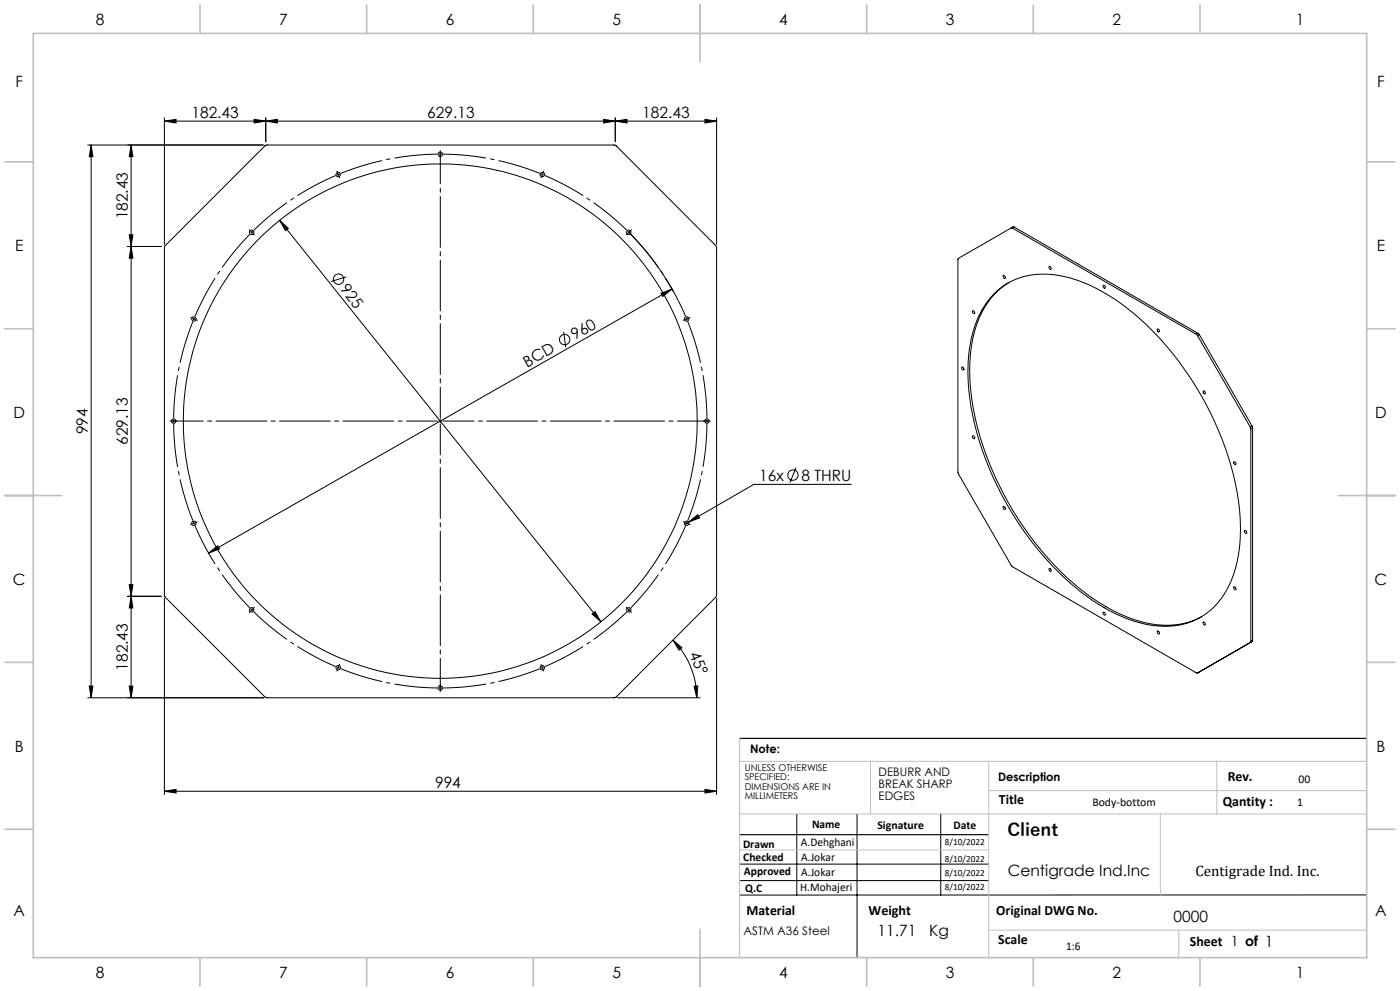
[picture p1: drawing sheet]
<svg xmlns="http://www.w3.org/2000/svg" width="420mm" height="297mm" viewBox="0 0 420 297" stroke-linecap="round" stroke-linejoin="round" font-family="sans-serif">
<g fill="none" stroke="#000" stroke-width=".3">
<path d="M49.3 36.3l3.5-.5v1.1zM49.3 35.3v38M49.3 36.3h165.7M76.2 35.8l3.5 .5-3.5 .6zM79.7 35.3v7.2M79.7 36.3l3.5-.5v1.1zM181.1 35.8l3.5 .5-3.5 .6zM184.6 36.3l3.5-.5v1.1zM184.6 35.3v7.2M211.5 35.8l3.5 .5-3.5 .6zM215 35.3v38M26.3 43.5h52.8"/>
<path d="M27.3 43.5l.6 3.5h-1.1zM27.3 43.5v165.6M39.3 43.5l.6 3.5h-1.1zM39.3 43.5v165.6M79.5 43.7l.5-.2h104.5l30.4 30.3 .1 104.7-30.2 30.4-.4 .2h-104.5l-30.5-30.3v-104.8zM101.3 51.9l.2 .4M101.5 52.3l-.4 .2M101.5 52.3l.1 .4M101.8 52.1l-.3 .2M38.3 73.9h10M38.8 70.4h1.1l-.6 3.5zM39.3 73.9l.6 3.5h-1.1z"/>
<path d="M83.9 66l2.6 2.4-.8 .7zM83.9 66l96.4 120.4M188.6 69.6a80.2 80.2 0 0 1 13.5 17.9M303.4 68.3l-16 9.4 .1 64.3 16.1 27.8 55.4 31.9h.3M303.4 68.3l.3 .1M303.7 68.4l55.2 31.8M304.2 68h-.3l-.5 .3M304.2 68l-.5 .4M304.2 68l55.2 31.9M314.7 79.9l.4 .1a.38 .38 0 0 1 .3 .4 .38 .38 0 0 1-.3 .3l-.4-.4zM103.9 83l-4.6 1.4M169.1 99.4l.6 4.7"/>
<path d="M198.3 87.9l3.3-1.3-2.8 2.3zM201.6 86.6l-139.1 79.2M291.7 93.2h.4a.37 .37 0 0 1 .4 .4 .37 .37 0 0 1-.4 .3zM298.3 87.9a21.6 21.6 0 0 1 20.8-5.1 54.8 54.8 0 0 1 25.4 15.1 93.8 93.8 0 0 1 27.4 55.3 41 41 0 0 1-4.2 24.1 20.8 20.8 0 0 1-22.1 10.1 49.6 49.6 0 0 1-24.4-12.5 94.7 94.7 0 0 1-30.3-55.5 44.5 44.5 0 0 1 2.9-25 24 24 0 0 1 4.5-6.5zM301 82.5l.3 .1a.4 .4 0 0 1 .3 .4 .4 .4 0 0 1-.3 .4l-.3-.4zM302.6 84.7a25 25 0 0 0-10.9 17.7 66.6 66.6 0 0 0 4.7 35.4 92.5 92.5 0 0 0 30.9 41.2 41.1 41.1 0 0 0 22.9 8.4 20.7 20.7 0 0 0 10.2-2.5M330.9 85.5a.44 .44 0 0 1 .6 .3 .44 .44 0 0 1-.2 .6zM347.2 98.6l.5 .2a.32 .32 0 0 1 .2 .4 .32 .32 0 0 1-.4 .2zM359.4 99.9l.4 .4M359.4 99.9l-.5 .3M288.6 110l.4 .1a.41 .41 0 0 1 .2 .6 .41 .41 0 0 1-.5 .2 .41 .41 0 0 1-.2-.6zM358.9 100.2l.4 .4"/>
<path d="M359.3 100.6l15.8 27.4M359.8 100.3l-.5 .3M359.8 100.3l15.8 27.4M361 117.2l.5 .2a.33 .33 0 0 1 .1 .4 .33 .33 0 0 1-.3 .2l-.3-.2zM291.8 130.6a.46 .46 0 0 1 .5 .3 .46 .46 0 0 1-.2 .6l-.4-.4zM370.2 138.4l.4 .1a.34 .34 0 0 1 .2 .4 .34 .34 0 0 1-.3 .3l-.3-.3zM375.1 128l.1 .5M375.2 128.5v63.7M375.6 127.7l.2 .5M375.6 127.7l-.5 .3M375.8 128.2l-.6 .3M375.8 128.2v63.7"/>
<path d="M206.6 156.5l2.7-2.2 .6 .9zM206.6 156.5l-1.2 .7M238.8 140.2l-1.8 4.4M255.4 145.2h-29.2l-19.6 11.3M301 151.9h.3a.43 .43 0 0 1 .3 .4 .43 .43 0 0 1-.3 .4l-.4-.5zM373.5 159l.3 .1a.43 .43 0 0 1 .3 .4 .43 .43 0 0 1-.3 .4l-.4-.4zM38.3 178.7h10M38.8 175.2h1.1l-.6 3.5zM39.3 178.7l.6 3.5h-1.1zM49.3 179.3v58.8M62.5 165.8l2.8-2.2 .6 .9zM215 179.3v58.8"/>
<path d="M314.7 170.5a.46 .46 0 0 1 .6 .2 .46 .46 0 0 1-.2 .6l-.4-.3zM370.2 175.9l.4 .1a.38 .38 0 0 1 .2 .4 .38 .38 0 0 1-.3 .3l-.4-.4zM177.6 184l.9-.7 1.8 3.1zM201.9 191.8l2.7 2.3-.9 .7zM201.9 191.8a24.3 24.3 0 0 1 7.1 17.3M331 183.5l.4 .1a.41 .41 0 0 1 .2 .4 .41 .41 0 0 1-.3 .4l-.4-.5zM347.2 189.2h.4a.44 .44 0 0 1 .2 .4 .44 .44 0 0 1-.2 .4l-.4-.4zM361 186.4l.4 .2a.38 .38 0 0 1 .2 .4 .38 .38 0 0 1-.3 .3l-.4-.4zM375.1 192.6l-15.8 9.1M375.2 192.2l-.1 .4M375.6 192.3l-.5 .3M375.6 192.3l-16.3 9.4"/>
<path d="M375.8 191.9l-.2 .4M375.8 191.9l-.6 .3M26.3 209.1h52.8M26.8 205.6h1.1l-.6 3.5zM38.8 205.6h1.1l-.6 3.5zM185.2 209.1h24.8M208.2 205.7l1.1-.1-.3 3.5zM49.3 237.1l3.5-.5v1.1zM49.3 237.1h165.7M211.5 236.6l3.5 .5-3.5 .6zM221.9 259h74.7M239 243.9v24.3"/>
<path d="M257.1 243.9v43.1M282.2 243.9v24.3M221.9 263.9h74.7M410 268.2h-188.1"/>
<circle cx="101.4" cy="52.3" r=".66"/>
<circle cx="132.1" cy="46.2" r=".68"/>
<circle cx="162.7" cy="52.3" r=".66"/>
<circle cx="75.5" cy="69.7" r=".67"/>
<circle cx="188.6" cy="69.6" r=".68"/>
<circle cx="58.2" cy="95.6" r=".66"/>
<circle cx="101.6" cy="83.7" r="1.56"/>
<circle cx="206" cy="95.6" r=".67"/>
<circle cx="169.4" cy="101.8" r="1.55"/>
<circle cx="52.1" cy="126.2" r=".67"/>
<circle cx="132.1" cy="126.2" r="77.1"/>
<circle cx="212.1" cy="126.2" r=".67"/>
<circle cx="58.2" cy="156.8" r=".66"/>
<circle cx="206" cy="156.8" r=".67"/>
<circle cx="237.9" cy="142.4" r="1.56"/>
<circle cx="75.5" cy="182.8" r=".66"/>
<circle cx="188.7" cy="182.8" r=".67"/>
<circle cx="101.5" cy="200.1" r=".67"/>
<circle cx="132.1" cy="206.2" r=".68"/>
<circle cx="162.7" cy="200.1" r=".67"/>
</g>
<g fill="none" stroke="#000" stroke-width=".3" stroke-dasharray="15.2 1.3 1.3 1.3" stroke-linecap="butt">
<path d="M132.1 46.2h-.4M132.1 46.2h.4M162.7 52.3l-.4-.2M162.7 52.3l.4 .1M75.5 69.6l-.3 .3M75.5 69.6l.3-.3M188.7 69.6l-.3-.3M188.7 69.6l.3 .3M58.2 95.6l-.2 .4M58.2 95.6l.1-.4M206 95.6l-.2-.4M206 95.6l.2 .4"/>
<path d="M52.1 126.2v.4M52.1 126.2v-.4M212.1 126.2v-.4M212.1 126.2v.4M58.2 156.8l.1 .4M58.2 156.8l-.2-.4M206 156.8l.2-.4M206 156.8l-.2 .4M75.5 182.8l.3 .3M75.5 182.8l-.3-.3M188.7 182.8l.3-.3M188.7 182.8l-.3 .3"/>
<path d="M101.5 200.1l.4 .2M101.5 200.1l-.4-.2M132.1 206.2h.4M132.1 206.2h-.4M162.7 200.1l.4-.2M162.7 200.1l-.4 .2"/>
</g>
<g fill="none" stroke="#000" stroke-width=".3" stroke-dasharray="15.2 1.3 1.3 1.3" stroke-dashoffset="2.3" stroke-linecap="butt">
<path d="M100.7 52.6a80 80 0 0 0-24.6 16.4M131.3 46.2a80 80 0 0 0-29.1 5.8M161.9 52a80 80 0 0 0-29-5.8M74.9 70.2a80 80 0 0 0-16.4 24.6M188.1 69a80 80 0 0 0-24.6-16.4M57.9 96.3a80 80 0 0 0-5.8 29.1M205.7 94.8a80 80 0 0 0-16.5-24.6M52.1 127a80 80 0 0 0 5.8 29M212.1 125.4a80 80 0 0 0-5.8-29.1M58.5 157.6a80 80 0 0 0 16.4 24.6M206.3 156a80 80 0 0 0 5.8-29M76.1 183.3a80 80 0 0 0 24.6 16.5"/>
<path d="M163.5 199.8a80 80 0 0 0 24.6-16.5M189.2 182.2a80 80 0 0 0 16.5-24.6M102.2 200.4a80 80 0 0 0 29.1 5.8M132.9 206.2a80 80 0 0 0 29-5.8"/>
</g>
<g fill="none" stroke="#000" stroke-width=".3" stroke-dasharray="15.2 1.3 1.3 1.3">
<path d="M101.2 51.5l-.1-.2M101.8 53.1l.1 .2M132.1 46.2v-.4M132.1 46.2v.4M132.1 45.4v-.3M132.1 47v.3M162.4 53.1l-.1 .2M162.7 52.3l.2-.4M162.7 52.3l-.2 .4M163 51.5l.1-.2M74.9 69l-.1-.1M75.5 69.6l-.3-.3"/>
<path d="M75.5 69.6l.3 .3M76.1 70.2l.2 .2M188.1 70.2l-.2 .2M188.7 69.6l.3-.3M188.7 69.6l-.3 .3M189.2 69l.2-.1M57.4 95.3l-.2-.1M58.2 95.6l-.4-.2M58.2 95.6l.4 .1M59 95.9l.2 .1M205.2 95.9l-.2 .1M206 95.6l.4-.2"/>
<path d="M206 95.6l-.4 .1M206.8 95.3l.2-.1M51.3 126.2h-.3M52.1 126.2h-.4M52.1 126.2h.4M52.9 126.2h.3M132.1 126.2v-.4M132.1 126.2h-.4M132.1 126.2v.4M132.1 126.2h.4M211.3 126.2h-.3M212.1 126.2h.4"/>
<path d="M212.1 126.2h-.4M212.9 126.2h.3M57.4 157.1l-.2 .1M58.2 156.8l-.4 .2M58.2 156.8l.4-.2M59 156.5l.2-.1M205.2 156.5l-.2-.1M206 156.8l.4 .2M206 156.8l-.4-.2M206.8 157.1l.2 .1M74.9 183.3l-.1 .2M75.5 182.8l-.3 .3"/>
<path d="M75.5 182.8l.3-.3M76.1 182.2l.2-.2M101.8 199.3l.1-.2M162.4 199.3l-.1-.2M188.1 182.2l-.2-.2M188.7 182.8l.3 .3M188.7 182.8l-.3-.3M189.2 183.3l.2 .2M101.2 200.9l-.1 .2M101.5 200.1l-.2 .4M101.5 200.1l.1-.4M132.1 206.2v.4"/>
<path d="M132.1 206.2v-.4M132.1 207v.3M132.1 205.4v-.3M162.7 200.1l.2 .4M162.7 200.1l-.2-.4M163 200.9l.1 .2"/>
</g>
<path d="M131.3 126.2h-79.6M132.1 125.4v-79.6M132.1 127v79.6M132.9 126.2h79.6" fill="none" stroke="#000" stroke-width=".3" stroke-dasharray="15.2 1.3 1.3 1.3" stroke-dashoffset="5.9"/>
<path d="M221.9 221.3h188.1M221.9 250.2h74.7" fill="none" stroke="#000" stroke-width=".35"/>
<g fill="none" stroke="#c0c0c0" stroke-width=".3">
<path d="M80.2 43.5h-.5l-.3 .2M184.2 43.5l.7 .2M49.6 73.6l-.3 .3v.4M49.3 178.3v.4l.3 .3M221.9 228.2h188.1M261.2 228.2v15.7M296.6 228.2v58.8M296.6 237h113.4M365.1 228.2v15.7M221.9 243.9h188.1M221.9 254.7h74.7M348.1 243.9v24.3"/>
<path d="M296.6 278.8h113.4M353.6 278.8v8.2"/>
</g>
<path d="M221.9 221.3v65.7" fill="none" stroke="#c0c0c0" stroke-width=".35"/>
<g fill="none" stroke="#c0c0c0" stroke-width=".5">
<path d="M10 10h400v277h-400zM60 1.5v8.5M110 1.5v8.5M160 1.5v8.5M210 1.5v17M260 1.5v8.5M310 1.5v8.5M360 1.5v8.5M1.5 48.5h8.5M410 48.5h8.5M1.5 98.5h8.5M410 98.5h8.5"/>
<path d="M1.5 148.5h17M401.5 148.5h17M1.5 198.5h8.5M410 198.5h8.5M1.5 248.5h8.5M410 248.5h8.5M210 278.5v17M60 287v8.5M110 287v8.5M160 287v8.5M260 287v8.5M310 287v8.5"/>
<path d="M360 287v8.5"/>
</g>
<g fill="#000">
<path d="M76.2 35.8l3.5 .5-3.5 .6zM49.3 36.3l3.5-.5v1.1z"/>
<path d="M184.6 36.3l3.5-.5v1.1zM211.5 35.8l3.5 .5-3.5 .6z"/>
<path d="M181.1 35.8l3.5 .5-3.5 .6zM79.7 36.3l3.5-.5v1.1z"/>
<path d="M39.3 178.7l.6 3.5h-1.1zM38.8 205.6h1.1l-.6 3.5zM39.3 73.9l.6 3.5h-1.1zM38.8 175.2h1.1l-.6 3.5zM39.3 43.5l.6 3.5h-1.1zM38.8 70.4h1.1l-.6 3.5z"/>
<path d="M62.5 165.8l3.4-1.3-.6-.9zM198.3 87.9l.5 1 2.8-2.3z"/>
<path d="M177.6 184l2.7 2.4-1.8-3.1zM83.9 66l1.8 3.1 .8-.7z"/>
<path d="M26.8 205.6h1.1l-.6 3.5zM27.3 43.5l.6 3.5h-1.1z"/>
<path d="M208.2 205.7l1.1-.1-.3 3.5zM201.9 191.8l2.7 2.3-.9 .7z"/>
<path d="M49.3 237.1l3.5-.5v1.1zM211.5 236.6l3.5 .5-3.5 .6zM206.6 156.5l3.3-1.3-.6-.9z"/>
</g>
<text font-size="5.3" x="302.2" y="250.7">Client</text>
<g font-size="4.7">
<text x="28.7" y="7.6">8</text>
<text x="83.7" y="7.6">7</text>
<text x="133.7" y="7.6">6</text>
<text x="183.7" y="7.6">5</text>
<text x="233.7" y="7.6">4</text>
<text x="283.7" y="7.6">3</text>
<text x="333.7" y="7.6">2</text>
<text x="388.7" y="7.6">1</text>
<text x="4.6" y="26.1">F</text>
<text x="413.1" y="26.1">F</text>
<text x="57.4" y="35.3">182.43</text>
<text x="128.2" y="35.3">629.13</text>
<text x="192.7" y="35.3">182.43</text>
<text x="38.3" y="65.8" transform="rotate(-90 38.3 65.8)">182.43</text>
<text x="4.5" y="75.3">E</text>
<text x="413" y="75.3">E</text>
<text x="101.9" y="86.7" transform="rotate(51 101.9 86.7)">925</text>
<text x="172.5" y="102" transform="rotate(-30 172.5 102)">960</text>
<text x="158.1" y="110.1" transform="rotate(-30 158.1 110.1)">BCD</text>
<text x="4" y="125.3">D</text>
<text x="412.5" y="125.3">D</text>
<text x="26.3" y="130.2" transform="rotate(-90 26.3 130.2)">994</text>
<text x="38.3" y="133.4" transform="rotate(-90 38.3 133.4)">629.13</text>
<text x="227.8" y="144.1">16x</text>
<text x="240.5" y="144.1">8 THRU</text>
<text x="3.9" y="175.3">C</text>
<text x="412.4" y="175.3">C</text>
<text x="206.8" y="196.1" transform="rotate(67 206.8 196.1)">45°</text>
<text x="38.3" y="201" transform="rotate(-90 38.3 201)">182.43</text>
<text x="4.4" y="225.3">B</text>
<text x="412.9" y="225.3">B</text>
<text x="130.5" y="236.1">994</text>
<text x="302.3" y="262.6">Centigrade Ind.Inc</text>
<text x="4" y="274.6">A</text>
<text x="412.5" y="274.6">A</text>
<text x="263.3" y="280.5">11.71</text>
<text x="278.8" y="280.5">Kg</text>
<text x="352.1" y="276.4">0000</text>
<text x="28.7" y="293.1">8</text>
<text x="83.7" y="293.1">7</text>
<text x="133.7" y="293.1">6</text>
<text x="183.7" y="293.1">5</text>
<text x="233.7" y="293.1">4</text>
<text x="283.7" y="293.1">3</text>
<text x="333.7" y="293.1">2</text>
<text x="388.7" y="293.1">1</text>
</g>
<text font-size="4.5" x="358.6" y="262.6">Centigrade Ind. Inc.</text>
<g font-size="4.2">
<text x="368.3" y="234.1">Rev.</text>
<text x="299.7" y="240.9">Title</text>
<text x="366.8" y="241.6">Qantity :</text>
<text x="223.9" y="274.2">Material</text>
<text x="260.6" y="274.2">Weight</text>
<text x="298.9" y="274.2">Original DWG No.</text>
<text x="299.5" y="282.8">Scale</text>
<text x="357" y="283.6">Sheet 1 of 1</text>
</g>
<g font-size="3.5">
<text x="225" y="225.7">Note:</text>
<text x="263.6" y="232.6">DEBURR AND</text>
<text x="263.6" y="236.1">BREAK SHARP</text>
<text x="263.6" y="239.7">EDGES</text>
<text x="299.4" y="234.1">Description</text>
<text x="389.6" y="234.7">00</text>
<text x="327.7" y="241.6">Body-bottom</text>
<text x="389.2" y="241.6">1</text>
<text x="243.6" y="248.1">Name</text>
<text x="263.2" y="248.5">Signature</text>
<text x="286" y="248.5">Date</text>
<text x="222.9" y="254">Drawn</text>
<text x="240.3" y="253.6">A.Dehghani</text>
<text x="240.4" y="257.9">A.Jokar</text>
<text x="223" y="258.1">Checked</text>
<text x="223.2" y="262.1">Approved</text>
<text x="240.4" y="262.4">A.Jokar</text>
<text x="223.6" y="267.4">Q.C</text>
<text x="240.1" y="267.1">H.Mohajeri</text>
<text x="223.1" y="280.2">ASTM A36 Steel</text>
<text x="319.8" y="284.6">1:6</text>
</g>
<g font-size="2.8">
<text x="223.4" y="231">UNLESS OTHERWISE</text>
<text x="223.4" y="233.8">SPECIFIED:</text>
<text x="223.4" y="236.7">DIMENSIONS ARE IN</text>
<text x="223.4" y="239.5">MILLIMETERS</text>
<text x="283.5" y="253.2">8/10/2022</text>
<text x="283.5" y="258.4">8/10/2022</text>
<text x="283.5" y="262.7">8/10/2022</text>
<text x="283.5" y="266.6">8/10/2022</text>
</g>
</svg>
